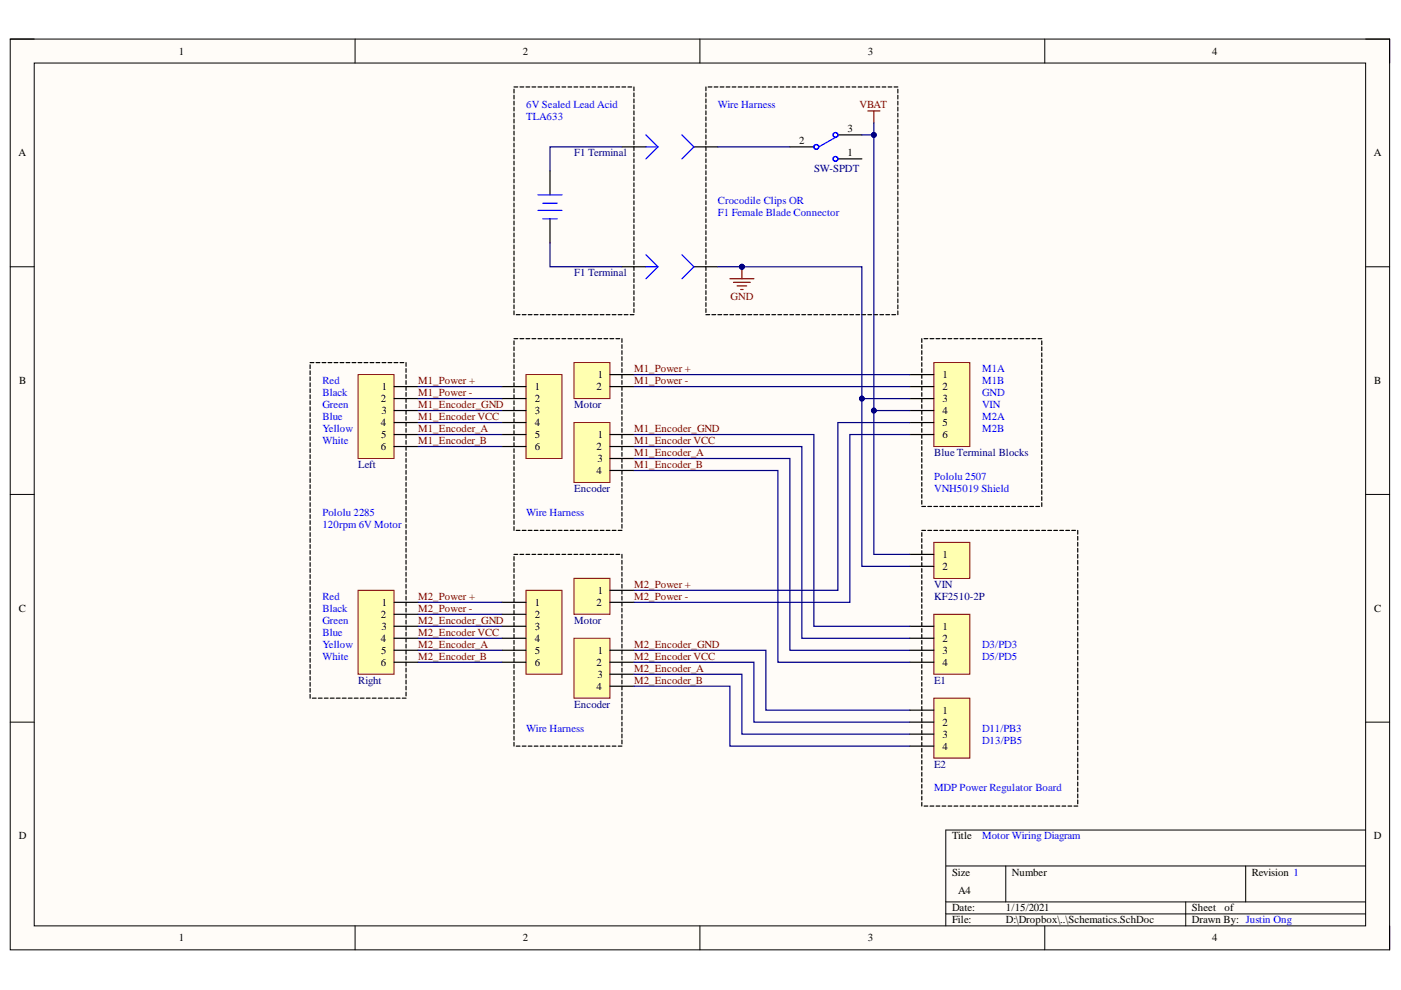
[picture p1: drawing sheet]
<svg xmlns="http://www.w3.org/2000/svg" width="297mm" height="210mm" viewBox="0 0 297 210" stroke-linecap="round" stroke-linejoin="round" font-family="sans-serif">
<path d="M2.2 8.3h292.4v193.1h-292.4z" fill-rule="evenodd" fill="#fffcf8"/>
<path d="M2.2 8.3h292.4v193.1h-292.4z" fill="none" stroke="#000" stroke-width=".21"/>
<path d="M7.3 13.4h282.2v182.9h-282.2z" fill-rule="evenodd" fill="#fffcf8"/>
<g fill="none" stroke="#000" stroke-width=".21">
<path d="M2.2 8.3h5.1M7.3 13.4h282.2v182.9h-282.2zM75.3 8.3v5.1M148.4 8.3v5.1M221.5 8.3v5.1M289.5 8.3h5.1v5.1M2.2 56.6h5.1M289.5 56.6h5.1M2.2 104.8h5.1M289.5 104.8h5.1M2.2 153.1h5.1M289.5 153.1h5.1"/>
<path d="M289.5 176h-89v20.3M75.3 196.3v5.1M148.4 196.3v5.1M200.5 183.6h89M200.5 191.2h89M200.5 193.8h89M213.2 183.6v7.6M221.5 196.3v5.1M251.4 191.2v5.1M264.1 183.6v7.6M294.6 196.3v5.1"/>
</g>
<path d="M75.9 79.4h7.6v17.8h-7.6z" fill-rule="evenodd" fill="#ffffb0"/>
<path d="M75.9 79.4h7.6v17.8h-7.6z" fill="none" stroke="#800000" stroke-width=".21"/>
<path d="M83.5 82h5.1M83.5 84.5h5.1M83.5 87h5.1M83.5 89.6h5.1M83.5 92.1h5.1M83.5 94.7h5.1" fill="none" stroke="#000" stroke-width=".25"/>
<path d="M198 76.9h7.6v17.8h-7.6z" fill-rule="evenodd" fill="#ffffb0"/>
<path d="M198 76.9h7.6v17.8h-7.6z" fill="none" stroke="#800000" stroke-width=".21"/>
<path d="M192.9 79.4h5.1M192.9 82h5.1M192.9 84.5h5.1M192.9 87h5.1M192.9 89.6h5.1M192.9 92.1h5.1" fill="none" stroke="#000" stroke-width=".25"/>
<path d="M111.5 79.4h7.7v17.8h-7.7z" fill-rule="evenodd" fill="#ffffb0"/>
<path d="M111.5 79.4h7.7v17.8h-7.7z" fill="none" stroke="#800000" stroke-width=".21"/>
<path d="M106.4 82h5.1M106.4 84.5h5.1M106.4 87h5.1M106.4 89.6h5.1M106.4 92.1h5.1M106.4 94.7h5.1" fill="none" stroke="#000" stroke-width=".25"/>
<path d="M121.7 76.9h7.6v7.6h-7.6z" fill-rule="evenodd" fill="#ffffb0"/>
<path d="M121.7 76.9h7.6v7.6h-7.6z" fill="none" stroke="#800000" stroke-width=".21"/>
<path d="M129.3 79.4h5.1M129.3 82h5.1" fill="none" stroke="#000" stroke-width=".25"/>
<path d="M121.7 89.6h7.6v12.7h-7.6z" fill-rule="evenodd" fill="#ffffb0"/>
<path d="M121.7 89.6h7.6v12.7h-7.6z" fill="none" stroke="#800000" stroke-width=".21"/>
<g fill="none" stroke="#000" stroke-width=".25">
<path d="M109 71.8h.8M109 72.3v.8M109 73.5v.8M109 74.8v.8M109 76.1v.8M109 77.4v.8M109 78.6v.8M109 79.9v.8M110.2 71.8h.8M111.5 71.8h.8M112.8 71.8h.8M114.1 71.8h.8"/>
<path d="M115.3 71.8h.8M116.6 71.8h.8M117.9 71.8h.8M119.2 71.8h.7M120.4 71.8h.8M121.7 71.8h.8M123 71.8h.8M124.2 71.8h.8M125.5 71.8h.8M126.8 71.8h.8M128.1 71.8h.7M129.3 71.8h.8"/>
<path d="M130.6 71.8h.8M131.9 71.8v.8M131.9 73.1v.8M131.9 74.3v.8M131.9 75.6v.8M131.9 76.9v.8M131.9 78.2v.7M131.9 79.4v.8M109 81.2v.8M109 82.4v.8M109 83.7v.8M109 85v.8"/>
<path d="M109 86.3v.7M109 87.5v.8M109 88.8v.8M109 90.1v.8M109 91.3v.8M109 92.6v.8M109 93.9v.8M109 95.1v.8M109 96.4v.8M109 97.7v.8M109 99v.8M129.3 92.1h5.1"/>
<path d="M129.3 94.7h5.1M129.3 97.2h5.1M129.3 99.8h5.1M131.9 80.7v.8M131.9 82v.8M131.9 83.2v.8M131.9 84.5v.8M131.9 85.8v.8M131.9 87v.8M131.9 88.3v.8M131.9 89.6v.8M131.9 90.9v.8"/>
<path d="M131.9 92.1v.8M131.9 93.4v.8M131.9 94.7v.8M131.9 95.9v.8M131.9 97.2v.8M131.9 98.5v.8M131.9 99.8v.7M109 100.2v.8M109 101.5v.8M109 102.8v.8M109 104v.8M109 105.3v.8"/>
<path d="M109 106.6v.8M109 107.9v.7M109 109.1v.8M109 110.4v.8M109 111.7v.8M109.5 112.5h.7M110.7 112.5h.8M112 112.5h.8M113.3 112.5h.8M114.5 112.5h.8M115.8 112.5h.8M117.1 112.5h.8"/>
<path d="M118.4 112.5h.8M119.6 112.5h.8M120.9 112.5h.8M122.2 112.5h.8M123.4 112.5h.8M124.7 112.5h.8M126 112.5h.8M127.3 112.5h.8M128.5 112.5h.8M129.8 112.5h.8M131.1 112.5h.8M131.9 101v.8"/>
<path d="M131.9 102.3v.8M131.9 103.6v.8M131.9 104.8v.8M131.9 106.1v.8M131.9 107.4v.8M131.9 108.6v.8M131.9 109.9v.8M131.9 111.2v.8"/>
</g>
<path d="M75.9 125.2h7.6v17.8h-7.6z" fill-rule="evenodd" fill="#ffffb0"/>
<path d="M75.9 125.2h7.6v17.8h-7.6z" fill="none" stroke="#800000" stroke-width=".21"/>
<path d="M83.5 127.7h5.1M83.5 130.2h5.1M83.5 132.8h5.1M83.5 135.3h5.1M83.5 137.9h5.1M83.5 140.4h5.1" fill="none" stroke="#000" stroke-width=".25"/>
<path d="M111.5 125.2h7.7v17.8h-7.7z" fill-rule="evenodd" fill="#ffffb0"/>
<path d="M111.5 125.2h7.7v17.8h-7.7z" fill="none" stroke="#800000" stroke-width=".21"/>
<path d="M106.4 127.7h5.1M106.4 130.2h5.1M106.4 132.8h5.1M106.4 135.3h5.1M106.4 137.9h5.1M106.4 140.4h5.1" fill="none" stroke="#000" stroke-width=".25"/>
<path d="M121.7 122.6h7.6v7.6h-7.6z" fill-rule="evenodd" fill="#ffffb0"/>
<path d="M121.7 122.6h7.6v7.6h-7.6z" fill="none" stroke="#800000" stroke-width=".21"/>
<path d="M129.3 125.2h5.1M129.3 127.7h5.1" fill="none" stroke="#000" stroke-width=".25"/>
<path d="M121.7 135.3h7.6v12.7h-7.6z" fill-rule="evenodd" fill="#ffffb0"/>
<path d="M121.7 135.3h7.6v12.7h-7.6z" fill="none" stroke="#800000" stroke-width=".21"/>
<g fill="none" stroke="#000" stroke-width=".25">
<path d="M109 18.9v.8M109 18.4h.8M110.2 18.4h.8M111.5 18.4h.8M112.8 18.4h.8M114.1 18.4h.8M115.3 18.4h.8M116.6 18.4h.8M117.9 18.4h.8M119.2 18.4h.7M120.4 18.4h.8M121.7 18.4h.8"/>
<path d="M123 18.4h.8M124.2 18.4h.8M125.5 18.4h.8M126.8 18.4h.8M128.1 18.4h.7M129.3 18.4h.8M130.6 18.4h.8M131.9 18.4h.8M133.1 18.4h.8M134.4 18.4v.8M134.4 19.7v.8M149.7 18.4v.8"/>
<path d="M149.7 19.7v.8M150.1 18.4h.8M151.4 18.4h.8M152.7 18.4h.8M154 18.4h.8M155.2 18.4h.8M156.5 18.4h.8M157.8 18.4h.8M159 18.4h.8M160.3 18.4h.8M161.6 18.4h.8M162.9 18.4h.8"/>
<path d="M164.1 18.4h.8M165.4 18.4h.8M166.7 18.4h.8M167.9 18.4h.8M169.2 18.4h.8M170.5 18.4h.8M171.8 18.4h.8M173 18.4h.8M174.3 18.4h.8M175.6 18.4h.8M176.9 18.4h.7M178.1 18.4h.8"/>
<path d="M179.4 18.4h.8M180.7 18.4h.8M181.9 18.4h.8M183.2 18.4h.8M184.5 18.4h.8M185.7 18.4h.8M187 18.4h.8M188.3 18.4h.8M189.6 18.4h.8M190.4 18.9v.8M109 20.2v.8M109 21.5v.8"/>
<path d="M109 22.7v.8M109 24v.8M109 25.3v.8M109 26.5v.8M109 27.8v.8M109 29.1v.8M109 30.4v.7M109 31.6v.8M109 32.9v.8M109 34.2v.8M109 35.4v.8M109 36.7v.8"/>
<path d="M109 38v.8M109 39.2v.8M116.6 36.2v5.1M131.9 31.1h5.1M134.4 21v.8M134.4 22.3v.7M134.4 23.5v.8M134.4 24.8v.8M134.4 26.1v.8M134.4 27.3v.8M134.4 28.6v.8M134.4 29.9v.8"/>
<path d="M134.4 31.1v.8M134.4 32.4v.8M134.4 33.7v.8M134.4 35v.8M134.4 36.2v.8M134.4 37.5v.8M134.4 38.8v.8M147.1 31.1h5.1M149.7 21v.8M149.7 22.3v.7M149.7 23.5v.8M149.7 24.8v.8"/>
<path d="M149.7 26.1v.8M149.7 27.3v.8M149.7 28.6v.8M149.7 29.9v.8M149.7 31.1v.8M149.7 32.4v.8M149.7 33.7v.8M149.7 35v.8M149.7 36.2v.8M149.7 37.5v.8M149.7 38.8v.8M167.5 31.1h5.1"/>
<path d="M177.6 28.6h5.1M177.6 33.7h5.1M190.4 20.2v.8M190.4 21.5v.8M190.4 22.7v.8M190.4 24v.8M190.4 25.3v.8M190.4 26.5v.8M190.4 27.8v.8M190.4 29.1v.8M190.4 30.4v.8M190.4 31.6v.8"/>
<path d="M190.4 32.9v.8M190.4 34.2v.8M190.4 35.4v.8M190.4 36.7v.8M190.4 38v.8M190.4 39.2v.8M109 40.5v.8M109 41.8v.8M109 43.1v.8M109 44.3v.8M109 45.6v.8M109 46.9v.8"/>
<path d="M109 48.1v.8M109 49.4v.8M109 50.7v.8M109 52v.7M109 53.2v.8M109 54.5v.8M109 55.8v.8M109 57v.8M109 58.3v.8M109 59.6v.8M116.6 46.4v5.1M131.9 56.6h5.1"/>
<path d="M134.4 40v.8M134.4 41.3v.8M134.4 42.6v.8M134.4 43.9v.7M134.4 45.1v.8M134.4 46.4v.8M134.4 47.7v.8M134.4 48.9v.8M134.4 50.2v.8M134.4 51.5v.8M134.4 52.7v.8M134.4 54v.8"/>
<path d="M134.4 55.3v.8M134.4 56.6v.8M134.4 57.8v.8M134.4 59.1v.8M147.1 56.6h5.1M149.7 40v.8M149.7 41.3v.8M149.7 42.6v.8M149.7 43.9v.7M149.7 45.1v.8M149.7 46.4v.8M149.7 47.7v.8"/>
<path d="M149.7 48.9v.8M149.7 50.2v.8M149.7 51.5v.8M149.7 52.7v.8M149.7 54v.8M149.7 55.3v.8M149.7 56.6v.8M149.7 57.8v.8M149.7 59.1v.8M190.4 40.5v.8M190.4 41.8v.8M190.4 43.1v.8"/>
<path d="M190.4 44.3v.8M190.4 45.6v.8M190.4 46.9v.8M190.4 48.1v.8M190.4 49.4v.8M190.4 50.7v.8M190.4 52v.7M190.4 53.2v.8M190.4 54.5v.8M190.4 55.8v.8M190.4 57v.8M190.4 58.3v.8"/>
<path d="M190.4 59.6v.8M109 60.8v.8M109 62.1v.8M109 63.4v.8M109 64.7v.7M109 65.9v.8M109.5 66.7h.7M110.7 66.7h.8M112 66.7h.8M113.3 66.7h.8M114.5 66.7h.8M115.8 66.7h.8"/>
<path d="M117.1 66.7h.8M118.4 66.7h.8M119.6 66.7h.8M120.9 66.7h.8M122.2 66.7h.8M123.4 66.7h.8M124.7 66.7h.8M126 66.7h.8M127.3 66.7h.8M128.5 66.7h.8M129.8 66.7h.8M131.1 66.7h.8"/>
<path d="M132.3 66.7h.8M133.6 66.7h.8M134.4 60.4v.8M134.4 61.6v.8M134.4 62.9v.8M134.4 64.2v.8M134.4 65.4v.8M149.7 66.7h.8M149.7 60.4v.8M149.7 61.6v.8M149.7 62.9v.8M149.7 64.2v.8"/>
<path d="M149.7 65.4v.8M150.9 66.7h.8M152.2 66.7h.8M153.5 66.7h.8M154.8 66.7h.7M156 66.7h.8M157.3 66.7h.8M158.6 66.7h.8M159.8 66.7h.8M161.1 66.7h.8M162.4 66.7h.8M163.7 66.7h.7"/>
<path d="M164.9 66.7h.8M166.2 66.7h.8M167.5 66.7h.8M168.7 66.7h.8M170 66.7h.8M171.3 66.7h.8M172.6 66.7h.8M173.8 66.7h.8M175.1 66.7h.8M176.4 66.7h.8M177.6 66.7h.8M178.9 66.7h.8"/>
<path d="M180.2 66.7h.8M181.5 66.7h.8M182.7 66.7h.8M184 66.7h.8M185.3 66.7h.8M186.5 66.7h.8M187.8 66.7h.8M189.1 66.7h.8M190.4 60.8v.8M190.4 62.1v.8M190.4 63.4v.8M190.4 64.7v.7"/>
<path d="M190.4 65.9v.8M195.4 71.8v.8M195.4 73.1v.8M195.4 74.3v.8M195.4 75.6v.8M195.4 76.9v.8M195.4 78.2v.8M195.4 79.4v.8M195.9 71.8h.8M197.2 71.8h.8M198.5 71.8h.8M199.7 71.8h.8"/>
<path d="M201 71.8h.8M202.3 71.8h.8M203.6 71.8h.7M204.8 71.8h.8M206.1 71.8h.8M207.4 71.8h.8M208.6 71.8h.8M209.9 71.8h.8M211.2 71.8h.8M212.4 71.8h.8M213.7 71.8h.8M215 71.8h.8"/>
<path d="M216.3 71.8h.8M217.5 71.8h.8M218.8 71.8h.8M220.1 71.8h.8M220.9 72.3v.8M220.9 73.6v.7M220.9 74.8v.8M220.9 76.1v.8M220.9 77.4v.8M220.9 78.6v.8M220.9 79.9v.8M195.4 80.7v.8"/>
<path d="M195.4 82v.8M195.4 83.2v.8M195.4 84.5v.8M195.4 85.8v.8M195.4 87v.8M195.4 88.3v.8M195.4 89.6v.8M195.4 90.9v.8M195.4 92.1v.8M195.4 93.4v.8M195.4 94.7v.8M195.4 95.9v.8"/>
<path d="M195.4 97.2v.8M195.4 98.5v.8M195.4 99.8v.8M220.9 81.2v.8M220.9 82.4v.8M220.9 83.7v.8M220.9 85v.8M220.9 86.3v.7M220.9 87.5v.8M220.9 88.8v.8M220.9 90.1v.8M220.9 91.3v.8"/>
<path d="M220.9 92.6v.8M220.9 93.9v.8M220.9 95.2v.7M220.9 96.4v.8M220.9 97.7v.8M220.9 99v.8M109 117.5h.8M109 118v.8M109 119.3v.8M110.2 117.5h.8M111.5 117.5h.8M112.8 117.5h.8"/>
<path d="M114.1 117.5h.8M115.3 117.5h.8M116.6 117.5h.8M117.9 117.5h.8M119.2 117.5h.7M120.4 117.5h.8M121.7 117.5h.8M123 117.5h.8M124.2 117.5h.8M125.5 117.5h.8M126.8 117.5h.8M128.1 117.5h.7"/>
<path d="M129.3 117.5h.8M130.6 117.5h.8M131.9 117.5v.8M131.9 118.8v.8M195.4 101v.8M195.4 102.3v.8M195.4 103.6v.8M195.4 104.8v.8M195.4 106.1v.8M195.4 107.4h.8M196.7 107.4h.8M198 107.4h.8"/>
<path d="M199.3 107.4h.8M200.5 107.4h.8M201.8 107.4h.8M203.1 107.4h.8M204.3 107.4h.8M205.6 107.4h.8M206.9 107.4h.8M208.2 107.4h.8M209.4 107.4h.8M210.7 107.4h.8M212 107.4h.8M213.2 107.4h.8"/>
<path d="M214.5 107.4h.8M215.8 107.4h.8M217.1 107.4h.8M218.3 107.4h.8M219.6 107.4h.8M220.9 100.2v.8M220.9 101.5v.8M220.9 102.8v.8M220.9 104v.8M220.9 105.3v.8M220.9 106.6v.8M109 120.6v.8"/>
<path d="M109 121.8v.8M109 123.1v.8M109 124.4v.8M109 125.6v.8M109 126.9v.8M109 128.2v.8M109 129.5v.7M109 130.7v.8M109 132v.8M109 133.3v.8M109 134.5v.8M109 135.8v.8"/>
<path d="M109 137.1v.8M109 138.3v.8M109 139.6v.8M129.3 137.9h5.1M131.9 120.1v.8M131.9 121.4v.7M131.9 122.6v.8M131.9 123.9v.8M131.9 125.2v.8M131.9 126.4v.8M131.9 127.7v.8M131.9 129v.8"/>
<path d="M131.9 130.2v.8M131.9 131.5v.8M131.9 132.8v.8M131.9 134.1v.8M131.9 135.3v.8M131.9 136.6v.8M131.9 137.9v.8M131.9 139.1v.8M109 140.9v.8M109 142.2v.8M109 143.4v.8M109 144.7v.8"/>
<path d="M109 146v.8M109 147.2v.8M109 148.5v.8M109 149.8v.8M109 151.1v.7M109 152.3v.8M109 153.6v.8M109 154.9v.8M109 156.1v.8M109 157.4v.8M109.5 158.2h.7M110.7 158.2h.8"/>
<path d="M112 158.2h.8M113.3 158.2h.8M114.5 158.2h.8M115.8 158.2h.8M117.1 158.2h.8M118.4 158.2h.8M119.6 158.2h.8M120.9 158.2h.8M122.2 158.2h.8M123.4 158.2h.8M124.7 158.2h.8M126 158.2h.8"/>
<path d="M127.3 158.2h.8M128.5 158.2h.8M129.3 140.4h5.1M129.3 143h5.1M129.3 145.5h5.1M129.8 158.2h.8M131.1 158.2h.8M131.9 140.4v.8M131.9 141.7v.8M131.9 143v.7M131.9 144.2v.8M131.9 145.5v.8"/>
<path d="M131.9 146.8v.8M131.9 148v.8M131.9 149.3v.8M131.9 150.6v.8M131.9 151.8v.8M131.9 153.1v.8M131.9 154.4v.8M131.9 155.7v.8M131.9 156.9v.8"/>
</g>
<path d="M184 23.5h2.5M185.3 23.5v2.6M154.8 59.1h5M155.5 59.9h3.6M157.3 56.6v2.5M156.3 60.6h2M157 61.4h.6" fill="none" stroke="#800000" stroke-width=".25"/>
<g fill="none" stroke="#00f" stroke-width=".25">
<path d="M137 28.6l2.5 2.5M137 31.1h2.5M139.5 31.1l-2.5 2.6M144.6 28.6l2.5 2.5-2.5 2.6M177.6 28.9l-4 2.3M114.1 44.6h5.1M114.1 41.3h5.1M115.1 43.1h3M115.1 46.4h3M137 54l2.5 2.6M137 56.6h2.5M139.5 56.6l-2.5 2.5"/>
<path d="M144.6 54l2.5 2.6-2.5 2.5"/>
<circle cx="173.1" cy="31.1" r=".51"/>
<circle cx="177.1" cy="33.7" r=".51"/>
<circle cx="177.1" cy="28.6" r=".51"/>
</g>
<circle cx="157.3" cy="56.6" r=".51" fill="#000080"/>
<circle cx="157.3" cy="56.6" r=".51" fill="none" stroke="#000080" stroke-width=".21"/>
<path d="M198 115h7.6v7.6h-7.6z" fill-rule="evenodd" fill="#ffffb0"/>
<path d="M198 115h7.6v7.6h-7.6z" fill="none" stroke="#800000" stroke-width=".21"/>
<path d="M192.9 117.5h5.1M192.9 120.1h5.1" fill="none" stroke="#000" stroke-width=".25"/>
<path d="M198 130.2h7.6v12.8h-7.6z" fill-rule="evenodd" fill="#ffffb0"/>
<path d="M198 130.2h7.6v12.8h-7.6z" fill="none" stroke="#800000" stroke-width=".21"/>
<path d="M192.9 132.8h5.1M192.9 135.3h5.1M192.9 137.9h5.1M192.9 140.4h5.1" fill="none" stroke="#000" stroke-width=".25"/>
<path d="M198 148h7.6v12.7h-7.6z" fill-rule="evenodd" fill="#ffffb0"/>
<path d="M198 148h7.6v12.7h-7.6z" fill="none" stroke="#800000" stroke-width=".21"/>
<g fill="none" stroke="#000" stroke-width=".25">
<path d="M65.7 76.9h.8M65.7 77.4v.8M65.7 78.6v.8M65.7 79.9v.8M67 76.9h.8M68.3 76.9h.8M69.6 76.9h.8M70.8 76.9h.8M72.1 76.9h.8M73.4 76.9h.8M74.6 76.9h.8M75.9 76.9h.8"/>
<path d="M77.2 76.9h.8M78.5 76.9h.8M79.7 76.9h.8M81 76.9h.8M82.3 76.9h.8M83.5 76.9h.8M84.8 76.9h.8M86.1 76.9v.8M86.1 78.2v.7M86.1 79.4v.8M65.7 81.2v.8M65.7 82.4v.8"/>
<path d="M65.7 83.7v.8M65.7 85v.8M65.7 86.3v.7M65.7 87.5v.8M65.7 88.8v.8M65.7 90.1v.8M65.7 91.3v.8M65.7 92.6v.8M65.7 93.9v.8M65.7 95.1v.8M65.7 96.4v.8M65.7 97.7v.8"/>
<path d="M65.7 99v.8M86.1 80.7v.8M86.1 82v.8M86.1 83.2v.8M86.1 84.5v.8M86.1 85.8v.8M86.1 87v.8M86.1 88.3v.8M86.1 89.6v.8M86.1 90.9v.8M86.1 92.1v.8M86.1 93.4v.8"/>
<path d="M86.1 94.7v.8M86.1 95.9v.8M86.1 97.2v.8M86.1 98.5v.8M86.1 99.8v.7M65.7 100.2v.8M65.7 101.5v.8M65.7 102.8v.8M65.7 104v.8M65.7 105.3v.8M65.7 106.6v.8M65.7 107.9v.7"/>
<path d="M65.7 109.1v.8M65.7 110.4v.8M65.7 111.7v.8M65.7 112.9v.8M65.7 114.2v.8M65.7 115.5v.8M65.7 116.7v.8M65.7 118v.8M65.7 119.3v.8M86.1 101v.8M86.1 102.3v.8M86.1 103.6v.8"/>
<path d="M86.1 104.8v.8M86.1 106.1v.8M86.1 107.4v.8M86.1 108.6v.8M86.1 109.9v.8M86.1 111.2v.8M86.1 112.5v.8M86.1 113.7v.8M86.1 115v.8M86.1 116.3v.8M86.1 117.5v.8M86.1 118.8v.8"/>
<path d="M195.4 112.5h.8M195.4 112.9v.8M195.4 114.2v.8M195.4 115.5v.8M195.4 116.8v.7M195.4 118v.8M195.4 119.3v.8M196.7 112.5h.8M198 112.5h.8M199.3 112.5h.8M200.5 112.5h.8M201.8 112.5h.8"/>
<path d="M203.1 112.5h.8M204.3 112.5h.8M205.6 112.5h.8M206.9 112.5h.8M208.2 112.5h.8M209.4 112.5h.8M210.7 112.5h.8M212 112.5h.8M213.2 112.5h.8M214.5 112.5h.8M215.8 112.5h.8M217.1 112.5h.8"/>
<path d="M218.3 112.5h.8M219.6 112.5h.8M220.9 112.5h.8M222.1 112.5h.8M223.4 112.5h.8M224.7 112.5h.8M226 112.5h.8M227.2 112.5h.8M228.5 112.5v.8M228.5 113.7v.8M228.5 115v.8M228.5 116.3v.8"/>
<path d="M228.5 117.5v.8M228.5 118.8v.8M65.7 120.6v.8M65.7 121.8v.8M65.7 123.1v.8M65.7 124.4v.8M65.7 125.6v.8M65.7 126.9v.8M65.7 128.2v.8M65.7 129.5v.7M65.7 130.7v.8M65.7 132v.8"/>
<path d="M65.7 133.3v.8M65.7 134.5v.8M65.7 135.8v.8M65.7 137.1v.8M65.7 138.3v.8M65.7 139.6v.8M86.1 120.1v.8M86.1 121.4v.7M86.1 122.6v.8M86.1 123.9v.8M86.1 125.2v.8M86.1 126.4v.8"/>
<path d="M86.1 127.7v.8M86.1 129v.8M86.1 130.2v.8M86.1 131.5v.8M86.1 132.8v.8M86.1 134.1v.8M86.1 135.3v.8M86.1 136.6v.8M86.1 137.9v.8M86.1 139.1v.8M195.4 120.6v.8M195.4 121.8v.8"/>
<path d="M195.4 123.1v.8M195.4 124.4v.8M195.4 125.6v.8M195.4 126.9v.8M195.4 128.2v.8M195.4 129.5v.7M195.4 130.7v.8M195.4 132v.8M195.4 133.3v.8M195.4 134.5v.8M195.4 135.8v.8M195.4 137.1v.8"/>
<path d="M195.4 138.3v.8M195.4 139.6v.8M228.5 120.1v.8M228.5 121.4v.8M228.5 122.6v.8M228.5 123.9v.8M228.5 125.2v.8M228.5 126.4v.8M228.5 127.7v.8M228.5 129v.8M228.5 130.2v.8M228.5 131.5v.8"/>
<path d="M228.5 132.8v.8M228.5 134.1v.8M228.5 135.3v.8M228.5 136.6v.8M228.5 137.9v.8M228.5 139.1v.8M65.7 140.9v.8M65.7 142.2v.8M65.7 143.4v.8M65.7 144.7v.8M65.7 146v.8M65.7 147.2v.8"/>
<path d="M66.2 148h.8M67.5 148h.8M68.8 148h.8M70 148h.8M71.3 148h.8M72.6 148h.8M73.9 148h.7M75.1 148h.8M76.4 148h.8M77.7 148h.8M78.9 148h.8M80.2 148h.8"/>
<path d="M81.5 148h.8M82.8 148h.7M84 148h.8M85.3 148h.8M86.1 140.4v.8M86.1 141.7v.8M86.1 143v.7M86.1 144.2v.8M86.1 145.5v.8M86.1 146.8v.8M192.9 150.6h5.1M192.9 153.1h5.1"/>
<path d="M192.9 155.7h5.1M192.9 158.2h5.1M195.4 140.9v.8M195.4 142.2v.8M195.4 143.4v.8M195.4 144.7v.8M195.4 146v.8M195.4 147.2v.8M195.4 148.5v.8M195.4 149.8v.8M195.4 151.1v.7M195.4 152.3v.8"/>
<path d="M195.4 153.6v.8M195.4 154.9v.8M195.4 156.1v.8M195.4 157.4v.8M195.4 158.7v.8M195.4 159.9v.8M228.5 140.4v.8M228.5 141.7v.8M228.5 143v.7M228.5 144.2v.8M228.5 145.5v.8M228.5 146.8v.8"/>
<path d="M228.5 148v.8M228.5 149.3v.8M228.5 150.6v.8M228.5 151.8v.8M228.5 153.1v.8M228.5 154.4v.8M228.5 155.7v.8M228.5 156.9v.8M228.5 158.2v.8M228.5 159.5v.8M195.4 161.2v.8M195.4 162.5v.8"/>
<path d="M195.4 163.8v.8M195.4 165v.8M195.4 166.3v.8M195.4 167.6v.8M195.4 168.8v.8M195.4 170.1v.8M195.9 170.9h.8M197.2 170.9h.8M198.5 170.9h.8M199.7 170.9h.8M201 170.9h.8M202.3 170.9h.8"/>
<path d="M203.6 170.9h.7M204.8 170.9h.8M206.1 170.9h.8M207.4 170.9h.8M208.6 170.9h.8M209.9 170.9h.8M211.2 170.9h.8M212.4 170.9h.8M213.7 170.9h.8M215 170.9h.8M216.3 170.9h.8M217.5 170.9h.8"/>
<path d="M218.8 170.9h.8M220.1 170.9h.8M221.4 170.9h.7M222.6 170.9h.8M223.9 170.9h.8M225.2 170.9h.8M226.4 170.9h.8M227.7 170.9h.8M228.5 160.7v.8M228.5 162v.8M228.5 163.3v.8M228.5 164.6v.7"/>
<path d="M228.5 165.8v.8M228.5 167.1v.8M228.5 168.4v.8M228.5 169.6v.8"/>
</g>
<path d="M185.3 28.6v58.4h7.6" fill="none" stroke="#000080" stroke-width=".25"/>
<circle cx="185.3" cy="28.6" r=".51" fill="#000080"/>
<circle cx="185.3" cy="28.6" r=".51" fill="none" stroke="#000080" stroke-width=".21"/>
<circle cx="185.3" cy="87" r=".51" fill="#000080"/>
<circle cx="185.3" cy="87" r=".51" fill="none" stroke="#000080" stroke-width=".21"/>
<g fill="none" stroke="#000080" stroke-width=".25">
<path d="M131.9 31.1h-15.3v5.1M116.6 51.5v5.1h15.3M152.2 56.6h5.1M134.4 79.4h58.5M88.6 94.7h17.8M88.6 92.1h17.8M88.6 89.6h17.8M88.6 87h17.8M88.6 84.5h17.8M88.6 82h17.8M134.4 99.8h30.5v40.6h28M134.4 97.2h33.1v40.7h25.4"/>
<path d="M134.4 94.7h35.6v40.6h22.9M134.4 92.1h38.2v40.7h20.3M134.4 82h58.5M192.9 92.1h-12.7v35.6h-45.8M192.9 89.6h-15.3v35.6h-43.2M88.6 137.9h17.8M88.6 135.3h17.8M88.6 132.8h17.8M88.6 130.2h17.8M88.6 127.7h17.8M134.4 137.9h28v12.7h30.5M88.6 140.4h17.8"/>
<path d="M134.4 145.5h20.4v12.7h38.1M134.4 143h22.9v12.7h35.6M134.4 140.4h25.4v12.7h33.1"/>
</g>
<circle cx="157.3" cy="56.6" r=".51" fill="#000080"/>
<circle cx="157.3" cy="56.6" r=".51" fill="none" stroke="#000080" stroke-width=".21"/>
<path d="M152.2 31.1h15.3M157.3 56.6h25.4v27.9h10.2" fill="none" stroke="#000080" stroke-width=".25"/>
<circle cx="157.3" cy="56.6" r=".51" fill="#000080"/>
<circle cx="157.3" cy="56.6" r=".51" fill="none" stroke="#000080" stroke-width=".21"/>
<circle cx="182.7" cy="84.5" r=".51" fill="#000080"/>
<circle cx="182.7" cy="84.5" r=".51" fill="none" stroke="#000080" stroke-width=".21"/>
<path d="M182.7 84.5v35.6h10.2" fill="none" stroke="#000080" stroke-width=".25"/>
<circle cx="182.7" cy="84.5" r=".51" fill="#000080"/>
<circle cx="182.7" cy="84.5" r=".51" fill="none" stroke="#000080" stroke-width=".21"/>
<path d="M185.3 26.1v2.5h-2.6" fill="none" stroke="#000080" stroke-width=".25"/>
<circle cx="185.3" cy="28.6" r=".51" fill="#000080"/>
<circle cx="185.3" cy="28.6" r=".51" fill="none" stroke="#000080" stroke-width=".21"/>
<path d="M185.3 87v30.5h7.6" fill="none" stroke="#000080" stroke-width=".25"/>
<circle cx="185.3" cy="87" r=".51" fill="#000080"/>
<circle cx="185.3" cy="87" r=".51" fill="none" stroke="#000080" stroke-width=".21"/>
<g font-size="2.3">
<text x="37.9" y="11.6">1</text>
<text x="110.8" y="11.6">2</text>
<text x="184" y="11.6">3</text>
<text x="257" y="11.6">4</text>
<text x="179.7" y="28.1">3</text>
<text x="3.9" y="33.1">A</text>
<text x="169.5" y="30.6">2</text>
<text x="179.7" y="33.1">1</text>
<text x="291.3" y="33.1">A</text>
<text x="4.1" y="81.4">B</text>
<text x="81" y="82.7">1</text>
<text x="113.4" y="82.7">1</text>
<text x="126.5" y="82.7">2</text>
<text x="126.7" y="80.1">1</text>
<text x="199.8" y="80.1">1</text>
<text x="199.8" y="82.7">2</text>
<text x="291.4" y="81.4">B</text>
<text x="80.7" y="85.2">2</text>
<text x="80.9" y="87.8">3</text>
<text x="113.4" y="85.2">2</text>
<text x="113.4" y="87.8">3</text>
<text x="199.8" y="85.2">3</text>
<text x="199.8" y="87.8">4</text>
<text x="80.7" y="90.3">4</text>
<text x="80.7" y="95.4">6</text>
<text x="80.8" y="92.9">5</text>
<text x="113.4" y="90.3">4</text>
<text x="113.4" y="92.9">5</text>
<text x="113.4" y="95.4">6</text>
<text x="126.5" y="95.4">2</text>
<text x="126.7" y="92.9">1</text>
<text x="199.8" y="90.3">5</text>
<text x="199.8" y="92.9">6</text>
<text x="126.5" y="100.5">4</text>
<text x="126.7" y="98">3</text>
<text x="199.8" y="118.3">1</text>
<text x="126.7" y="125.9">1</text>
<text x="199.8" y="120.8">2</text>
<text x="4" y="129.7">C</text>
<text x="80.7" y="131">2</text>
<text x="81" y="128.4">1</text>
<text x="113.4" y="128.4">1</text>
<text x="113.4" y="131">2</text>
<text x="126.5" y="128.4">2</text>
<text x="291.4" y="129.7">C</text>
<text x="80.7" y="136.1">4</text>
<text x="80.9" y="133.5">3</text>
<text x="113.4" y="133.5">3</text>
<text x="113.4" y="136.1">4</text>
<text x="199.8" y="133.5">1</text>
<text x="199.8" y="136.1">2</text>
<text x="80.7" y="141.2">6</text>
<text x="80.8" y="138.6">5</text>
<text x="113.4" y="138.6">5</text>
<text x="113.4" y="141.2">6</text>
<text x="126.5" y="141.2">2</text>
<text x="126.7" y="143.7">3</text>
<text x="126.7" y="138.6">1</text>
<text x="199.8" y="138.6">3</text>
<text x="199.8" y="141.2">4</text>
<text x="126.5" y="146.3">4</text>
<text x="199.8" y="151.3">1</text>
<text x="199.8" y="153.9">2</text>
<text x="199.8" y="156.4">3</text>
<text x="199.8" y="158.9">4</text>
<text x="4" y="178">D</text>
<text x="201.9" y="178">Title</text>
<text x="291.3" y="178">D</text>
<text x="201.9" y="185.6">Size</text>
<text x="214.6" y="185.6">Number</text>
<text x="265.4" y="185.6">Revision 1</text>
<text x="203.1" y="189.4">A4</text>
<text x="201.9" y="193.3">Date:</text>
<text x="201.9" y="195.8">File:</text>
<text x="213.3" y="193.3">1/15/2021</text>
<text x="213.3" y="195.8">D:\Dropbox\..\Schematics.SchDoc</text>
<text x="252.7" y="193.3">Sheet</text>
<text x="252.7" y="195.8">Drawn By: Justin Ong</text>
<text x="259.7" y="193.3">of</text>
<text x="37.9" y="199.6">1</text>
<text x="110.8" y="199.6">2</text>
<text x="184" y="199.6">3</text>
<text x="257" y="199.6">4</text>
</g>
<g font-size="2.3" fill="#00f">
<text x="111.6" y="23">6V Sealed Lead Acid</text>
<text x="152.2" y="23">Wire Harness</text>
<text x="111.6" y="25.5">TLA633</text>
<text x="152.2" y="43.3">Crocodile Clips OR</text>
<text x="152.2" y="45.8">F1 Female Blade Connector</text>
<text x="68.4" y="81.4">Red</text>
<text x="68.4" y="84">Black</text>
<text x="208.2" y="78.9">M1A</text>
<text x="208.2" y="81.4">M1B</text>
<text x="208.2" y="84">GND</text>
<text x="68.4" y="86.5">Green</text>
<text x="68.4" y="89">Blue</text>
<text x="208.2" y="86.5">VIN</text>
<text x="208.2" y="89">M2A</text>
<text x="68.4" y="91.6">Yellow</text>
<text x="68.4" y="94.2">White</text>
<text x="208.2" y="91.6">M2B</text>
<text x="198.1" y="101.8">Pololu 2507</text>
<text x="198.1" y="104.3">VNH5019 Shield</text>
<text x="68.4" y="109.4">Pololu 2285</text>
<text x="68.4" y="111.9">120rpm 6V Motor</text>
<text x="111.6" y="109.4">Wire Harness</text>
<text x="68.4" y="127.1">Red</text>
<text x="68.4" y="129.7">Black</text>
<text x="68.4" y="132.2">Green</text>
<text x="68.4" y="134.8">Blue</text>
<text x="68.4" y="137.4">Yellow</text>
<text x="208.2" y="137.4">D3/PD3</text>
<text x="68.4" y="139.9">White</text>
<text x="208.2" y="139.9">D5/PD5</text>
<text x="111.6" y="155.1">Wire Harness</text>
<text x="208.2" y="155.1">D11/PB3</text>
<text x="208.2" y="157.7">D13/PB5</text>
<text x="198.1" y="167.8">MDP Power Regulator Board</text>
<text x="208.2" y="178">Motor Wiring Diagram</text>
</g>
<g font-size="2.3" fill="#800000">
<text x="182.2" y="23">VBAT</text>
<text x="154.9" y="63.7">GND</text>
<text x="88.7" y="81.4">M1_Power +</text>
<text x="88.7" y="84">M1_Power -</text>
<text x="134.4" y="78.9">M1_Power +</text>
<text x="134.4" y="81.4">M1_Power -</text>
<text x="88.7" y="86.5">M1_Encoder_GND</text>
<text x="88.7" y="89">M1_Encoder VCC</text>
<text x="88.7" y="91.6">M1_Encoder_A</text>
<text x="88.7" y="94.2">M1_Encoder_B</text>
<text x="134.4" y="91.6">M1_Encoder_GND</text>
<text x="134.4" y="94.2">M1_Encoder VCC</text>
<text x="134.4" y="96.7">M1_Encoder_A</text>
<text x="134.4" y="99.3">M1_Encoder_B</text>
<text x="134.4" y="124.6">M2_Power +</text>
<text x="88.7" y="127.1">M2_Power +</text>
<text x="88.7" y="129.7">M2_Power -</text>
<text x="134.4" y="127.1">M2_Power -</text>
<text x="88.7" y="132.2">M2_Encoder_GND</text>
<text x="88.7" y="134.8">M2_Encoder VCC</text>
<text x="88.7" y="137.4">M2_Encoder_A</text>
<text x="134.4" y="137.4">M2_Encoder_GND</text>
<text x="88.7" y="139.9">M2_Encoder_B</text>
<text x="134.4" y="139.9">M2_Encoder VCC</text>
<text x="134.4" y="142.4">M2_Encoder_A</text>
<text x="134.4" y="145">M2_Encoder_B</text>
</g>
<g font-size="2.3" fill="#000080">
<text x="121.7" y="33.1">F1 Terminal</text>
<text x="172.6" y="36.4">SW-SPDT</text>
<text x="121.7" y="58.6">F1 Terminal</text>
<text x="121.7" y="86.5">Motor</text>
<text x="76" y="99.3">Left</text>
<text x="198.1" y="96.7">Blue Terminal Blocks</text>
<text x="121.7" y="104.3">Encoder</text>
<text x="198.1" y="124.6">VIN</text>
<text x="198.1" y="127.1">KF2510-2P</text>
<text x="121.7" y="132.2">Motor</text>
<text x="76" y="145">Right</text>
<text x="198.1" y="145">E1</text>
<text x="121.7" y="150.1">Encoder</text>
<text x="198.1" y="162.7">E2</text>
</g>
</svg>
